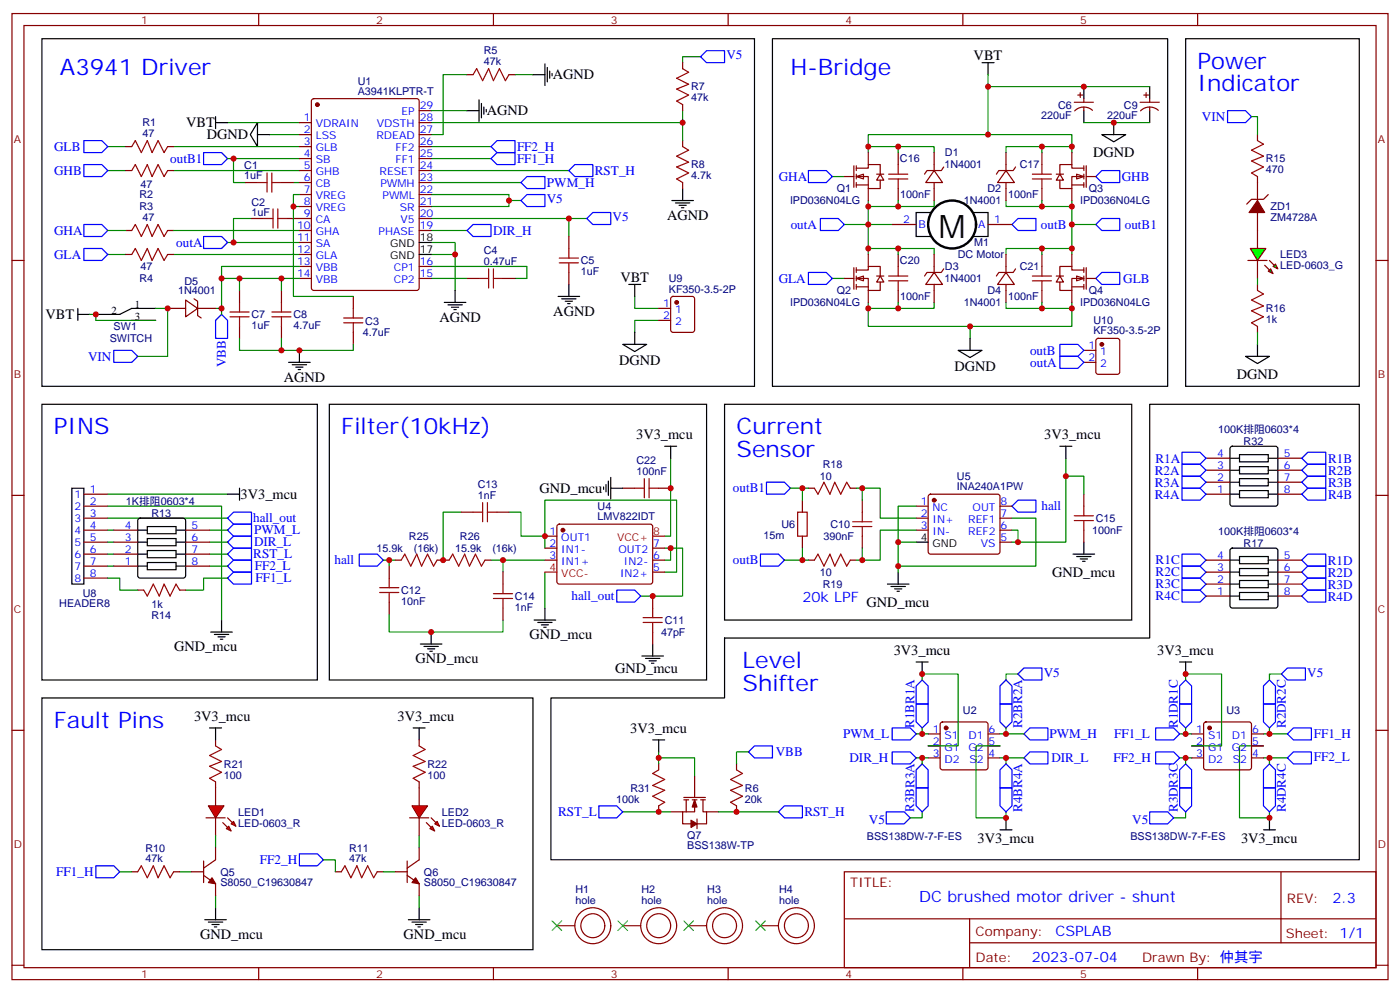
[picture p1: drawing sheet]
<svg xmlns="http://www.w3.org/2000/svg" width="412mm" height="292mm" viewBox="0 0 412 292" stroke-linecap="round" stroke-linejoin="round" font-family="sans-serif">
<g fill="none" stroke="#870000" stroke-width=".35">
<path d="M3.5 4h405.4v284.3h-405.4zM7.1 7.5h398.2v277.3h-398.2zM76.2 4v3.5M145.3 4v3.5M214.5 4v3.5M283.6 4v3.5M352.8 4v3.5M316.4 30.1h5.7M317.5 28h1.4M318.2 27.3v1.4M319.3 29v1.1M319.3 31.5v1.1"/>
<path d="M321.8 32.5a3.8 3.8 0 0 0-5.2 .1M3.5 76.7h3.6M405.3 76.7h3.6M3.5 145.8h3.6M24.7 159.6h7M24.7 156h7M24.7 152.5h7M24.7 149h7M24.7 145.5h7M135.8 150.7h3.5M146.4 150.7h3.5M405.3 145.8h3.6"/>
<path d="M24.7 170.1h7M24.7 166.6h7M24.7 163.1h7M114.7 166.6v3.5M114.7 177.2v3.5M116.4 164.9h1.8M128.8 164.9h3.5M142.9 164.9h1.7M148.2 168.4v3.5M148.2 179v3.5M192.3 175.4v3.6M192.3 186v3.5"/>
<path d="M3.5 214.9h3.6M405.3 214.9h3.6M248.7 256.6h156.6v28.2h-156.6zM377.3 256.6v20.9M248.7 270.4h156.5M285.6 277.5h119.6M285.6 270.4v14.1M3.5 284.1h3.6M76.2 284.8v3.5M145.3 284.8v3.5M214.5 284.8v3.5M283.6 284.8v3.5"/>
<path d="M352.8 284.8v3.5M405.3 284.1h3.6"/>
</g>
<g fill="none" stroke="#000" stroke-width=".35">
<path d="M12.3 11.4h209.9v102.3h-209.9zM227.5 11.4h116.5v102.3h-116.5zM289.3 18.5h3.5M291 18.5v3.5M319.3 25.5v3.5M319.3 32.6v3.5M22.9 92.5h3.6M22.9 90.8v3.5M185.2 83.7h3.5M187 83.7v3.5M187 97.8v3.6M285.8 99.6v3.5"/>
<path d="M12.3 119h81.2v81.1h-81.2zM97 119h111.1v81.1h-111.1zM183.4 101.4h7.1l-3.5 2.1zM282.2 103.1h7.1l-3.5 2.1zM195.8 131.3h3.5M197.6 131.3v3.6M21.2 143.7h3.5v28.2h-3.5zM160.5 179v3.5M62.1 186h6.3M63.1 186.7h4.3M64.2 187.4h2.1M64.9 188.1h.7"/>
<path d="M65.3 182.5v3.5M123.8 189.5h6.4M124.9 190.3h4.2M125.9 191h2.2M126.6 191.7h.8M127 186v3.5M157.3 182.5h6.4M158.4 183.2h4.2M159.5 183.9h2.1M160.2 184.6h.7M189.1 193.1h6.3M190.1 193.8h4.3"/>
<path d="M191.2 194.5h2.1M191.9 195.2h.7M192.3 189.5v3.6"/>
</g>
<g fill="none" stroke="#a10000" stroke-width=".35">
<path d="M139.3 150.7h2.9M142.2 147.9v5.7M143.6 150.7h2.8M143.6 147.9v5.7M111.8 174.4h5.7M111.8 173h5.7M114.7 170.1v2.9M114.7 174.4v2.8M118.2 164.9l1-1.8 1.8 3.5 1.8-3.5 1.4 3.5 1.7-3.5 1.8 3.5 1.1-1.7M132.3 164.9l1-1.8 1.8 3.5 1.8-3.5 1.4 3.5 1.8-3.5 1.7 3.5 1.1-1.7M145.3 176.1h5.7M145.3 174.7h5.7"/>
<path d="M148.2 171.9v2.8M148.2 176.1v2.9M192.3 179v2.8M189.4 183.2h5.7M189.4 181.8h5.7M192.3 183.2v2.8"/>
</g>
<g fill="none" stroke="#008700" stroke-width=".35">
<path d="M79.4 39.6h8.8M151.7 22h5.3M86.4 53.7h1.8M245.2 52h3.5M248.7 66.1h14.1M315.7 66.1h7.1M187 87.2v3.6h7M194 94.3h-7v3.5M245.2 82h3.5M255.8 89v7.1h59.9v-7.1M285.8 96.1v3.5M197.6 134.9v22.9h-1.8"/>
<path d="M135.8 150.7h-5.3v14.2M149.9 150.7h3.6v7.1h7M116.4 164.9h-1.7v1.7M144.6 164.9h3.6M160.5 161.3v-14.1h38.8v21.2h-3.5M160.5 164.9h-12.3v3.5M160.5 168.4v10.6M195.8 161.3h1.8v3.6h-1.8M197.6 161.3h3.5v14.1h-12.4M114.7 180.7v5.3h33.5v-3.5"/>
</g>
<path d="M238.1 50.2h5.3l1.8 1.8-1.8 1.7h-5.3zM322.8 52l1.8-1.8h5.2v3.5h-5.2zM241.7 64.3h5.2l1.8 1.8-1.8 1.7h-5.2zM298.1 66.1l1.8-1.8h5.3v3.5h-5.3zM322.8 66.1l1.8-1.8h5.2v3.5h-5.2zM238.1 80.2h5.3l1.8 1.8-1.8 1.7h-5.3zM324.6 80.2h5.2v3.5h-5.2l-1.8-1.7zM105.8 163.1h5.3l1.8 1.8-1.8 1.7h-5.3zM181.7 173.7h5.3l1.7 1.7-1.7 1.8h-5.3z" fill="none" stroke="#00f" stroke-width=".35"/>
<path d="M269.9 62.5h21.1v7.1h-21.1z" fill="#fff" stroke="#000" stroke-width=".35"/>
<circle cx="280.5" cy="66.1" r="7.1" fill="#fff" stroke="#000" stroke-width=".71"/>
<path d="M262.8 66.1h7.1M291 66.1h7.1" fill="none" stroke="#870000" stroke-width=".35"/>
<path d="M291 22v17.6M255.8 44.9v-5.3h59.9v5.3M255.8 59v15.9M315.7 59v15.9" fill="none" stroke="#008700" stroke-width=".35"/>
<path d="M324.6 39.6h7l-3.5 2.1zM328.1 36.1v3.5" fill="none" stroke="#000" stroke-width=".35"/>
<path d="M317.1 81.2l2.2 .8-2.2 .7z" fill="#fff" stroke="#870000" stroke-width=".35"/>
<path d="M315.7 74.9v3.5M319.3 79.5h-3.6v-1.1h-3.5v2.8M319.3 78.8v1.4M320 78.8v6.3M311.1 81.2h2.2M312.2 81.2l1.1 1.8h-2.2zM315.7 84.4h3.6M315.7 85.5v3.5M319.3 82h-3.6v3.5h-3.5v-2.5M319.3 81.2v1.5M319.3 83.7v1.4M320 82h2.8" fill="none" stroke="#870000" stroke-width=".35"/>
<path d="M252.2 82l2.2-.8v1.5z" fill="#fff" stroke="#870000" stroke-width=".35"/>
<path d="M251.5 78.8v6.3M252.2 79.5h3.6v-1.1h3.5v2.8M252.2 78.8v1.4M255.8 74.9v3.5M248.7 82h2.8M252.2 82h3.6v3.5h3.5v-2.5M252.2 84.4h3.6M252.2 81.2v1.5M252.2 83.7v1.4M255.8 85.5v3.5M258.2 81.2h2.1M259.3 81.2l1 1.8h-2.1z" fill="none" stroke="#870000" stroke-width=".35"/>
<path d="M317.1 51.3l2.2 .7-2.2 .7z" fill="#fff" stroke="#870000" stroke-width=".35"/>
<path d="M311.1 51.3h2.2M312.2 51.3l1.1 1.7h-2.2zM315.7 54.4h3.6M315.7 44.9v3.5M315.7 55.5v3.5M319.3 49.5h-3.6v-1.1h-3.5v2.9M319.3 52h-3.6v3.5h-3.5v-2.5M319.3 48.8v1.4M319.3 51.3v1.4M319.3 53.7v1.4M320 48.8v6.3M320 52h2.8" fill="none" stroke="#870000" stroke-width=".35"/>
<path d="M252.2 52l2.2-.7v1.4z" fill="#fff" stroke="#870000" stroke-width=".35"/>
<g fill="none" stroke="#870000" stroke-width=".35">
<path d="M201.1 18.5v1.7M88.2 36.1h3.5M88.2 39.6h3.5M92 29.2l.4-.2h30.4l.6 .5 .1 55.3-.5 .6-30.6 .1-.6-.5-.1-55.3zM123.5 36.1h3.5M123.5 39.6h3.5M123.5 32.6h3.5M137.6 22h1.7M149.9 22h1.8M201.1 30.8v1.8M370.4 39.6v1.8M37 43.1h1.8"/>
<path d="M37 50.2h1.8M49.4 43.1h1.8M49.4 50.2h1.8M72.3 53.7h3.5M82.9 53.7h3.5M88.2 43.1h3.5M88.2 50.2h3.5M88.2 53.7h3.5M88.2 46.7h3.5M88.2 57.3h3.5M123.5 43.1h3.5M123.5 50.2h3.5"/>
<path d="M123.5 53.7h3.5M123.5 46.7h3.5M123.5 57.3h3.5M201.1 41.4v1.7M201.1 53.7v1.8M248.7 52h2.8M251.5 48.8v6.3M252.2 49.5h3.6v-1.1h3.5v2.9M252.2 52h3.6v3.5h3.5v-2.5M252.2 54.4h3.6M252.2 48.8v1.4M252.2 51.3v1.4"/>
<path d="M252.2 53.7v1.4M255.8 44.9v3.5M255.8 55.5v3.5M258.2 51.3h2.1M259.3 51.3l1 1.7h-2.1zM275.2 50.2l2.4 3.5h-4.9zM275.2 44.9v5.3M275.2 53.7v5.3M278 49.1l-.7 1.1h-4.3l-.7 1.1M296.3 50.2l2.5 3.5h-4.9zM296.3 44.9v5.3M296.3 53.7v5.3"/>
<path d="M299.2 49.1l-.8 1.1h-4.2l-.7 1.1M370.4 52v7M373.6 57.3l-1.4 1.4h-3.5l-1.5 1.4M37 67.8h1.8M37 74.9h1.8M49.4 67.8h1.8M49.4 74.9h1.8M74.1 64.3h3.5M84.7 64.3h7M88.2 67.8h3.5M88.2 74.9h3.5M88.2 60.8h3.5"/>
<path d="M88.2 71.4h3.5M88.2 78.4h3.5M123.5 64.3h3.5M123.5 67.8h3.5M123.5 60.8h3.5M123.5 78.4h3.5M167.6 69.6v3.5M275.2 74.9v5.3M278 79.1l-.7 1.1h-4.3l-.7 1M296.3 74.9v5.3M299.2 79.1l-.8 1.1h-4.2l-.7 1M370.4 62.5v10.6"/>
<path d="M370.4 76.7v5.3M88.2 82h3.5M104.1 87.2v3.6M104.1 97.8v3.6M123.5 82h3.5M137.6 82h3.5M148.2 82h3.5M167.6 80.2v3.5M194 90.8h3.6M194 94.3h3.6M197.8 87.4l.5-.2h5.6l.7 .5v9.4l-.5 .7h-5.8l-.7-.4v-9.5zM275.2 80.2l2.4 3.5h-4.9z"/>
<path d="M275.2 83.7v5.3M296.3 80.2l2.5 3.5h-4.9zM296.3 83.7v5.3M323 99.8l.5-.2h5.6l.7 .4v9.5l-.4 .6-5.9 .1-.7-.5v-9.4zM319.3 103.1h3.5M319.3 106.6h3.5M160.5 157.8h3.5M164.3 154.5l.4-.2h27.1l.5 .7-.1 16.5-.6 .4-27.1-.1-.5-.6v-16.2zM236.4 147.2v3.5M236.4 157.8v3.5M269.9 149h3.5M269.9 152.5h3.5"/>
<path d="M269.9 156h3.5M273.6 145.7l.5-.2h19.8l.5 .2 .2 .5v16.2l-.3 .5-.4 .2h-19.8l-.5-.2-.2-.5v-16.2zM294.6 149h3.5M294.6 152.5h3.5M294.6 156h3.5M294.6 159.6h3.5M319.3 145.5v3.5M319.3 156v3.6M160.5 161.3h3.5M160.5 164.9h3.5M192.3 161.3h3.5M192.3 164.9h3.5"/>
<path d="M192.3 168.4h3.5M164 272.5h5.3M183.4 272.5h5.3M202.8 272.5h5.3M224 272.5h5.3"/>
<circle cx="174.6" cy="272.4" r="3.5"/>
<circle cx="174.6" cy="272.4" r="5.3"/>
<circle cx="194" cy="272.4" r="3.5"/>
<circle cx="194" cy="272.4" r="5.3"/>
<circle cx="213.4" cy="272.4" r="3.5"/>
<circle cx="213.4" cy="272.4" r="5.3"/>
<circle cx="234.6" cy="272.4" r="3.5"/>
<circle cx="234.6" cy="272.4" r="5.3"/>
</g>
<g fill="none" stroke="#008700" stroke-width=".35">
<path d="M206.4 16.7h-5.3v1.8M67 36.1h21.2M127 36.1h74.1v5.3M137.6 22h-7.1v17.6h-3.5M201.1 32.6v3.5M31.7 43.1h5.3M31.7 50.2h5.3M51.2 43.1h37M51.2 50.2h37M67 46.7h21.2M68.8 46.7v7h3.5M127 57.3h22.9v3.5h-22.9"/>
<path d="M127 43.1h17.6M127 50.2h40.6M127 46.7h17.6M127 53.7h26.5M149.9 59h3.6M255.8 43.1h19.4v1.8M275.2 59v1.8h-19.4M296.3 59v1.8h19.4M315.7 43.1h-19.4v1.8M31.7 67.8h5.3M31.7 74.9h5.3M51.2 67.8h37"/>
<path d="M51.2 74.9h37M67 71.4h21.2M74.1 64.3h-5.3v7.1M86.4 60.8h1.8M127 71.4h7.1v14.1M127 64.3h40.6v5.3M127 78.4h28.2v3.6h-3.5M127 67.8h10.6M127 74.9h7.1M167.6 64.3h5.3M255.8 73.1h19.4v1.8M315.7 73.1h-19.4v1.8"/>
<path d="M127 82h10.6M275.2 89v1.8h-19.4M296.3 89v1.8h19.4M314 134.9v24.7h-15.9M31.7 145.5h35.3M31.7 152.5h35.3M232.8 143.7h3.6M269.9 159.6h-5.3v8.8M269.9 149h-5.3v10.6M298.1 156h1.8v3.6M298.1 152.5h7.1v14.1h-40.6M314 140.2h5.3v5.3"/>
<path d="M231.1 164.9h5.3"/>
</g>
<g fill="none" stroke="#a10000" stroke-width=".35">
<path d="M139.3 22l1.1-1.8 1.8 3.5 1.7-3.5 1.4 3.5 1.8-3.5 1.8 3.5 1-1.7M201.1 20.2l1.7 1.1-3.5 1.7 3.5 1.8-3.5 1.4 3.5 1.8-3.5 1.7 1.8 1.1M38.8 43.1l1.1-1.7 1.7 3.5 1.8-3.5 1.4 3.5 1.8-3.5 1.7 3.5 1.1-1.8M38.8 50.2l1.1-1.8 1.7 3.6 1.8-3.6 1.4 3.6 1.8-3.6 1.7 3.6 1.1-1.8M75.8 53.7h2.9M78.7 50.9v5.7M80.1 53.7h2.8M80.1 50.9v5.7M201.1 43.1l1.7 1.1-3.5 1.8 3.5 1.7-3.5 1.4 3.5 1.8-3.5 1.8 1.8 1M370.4 41.4l1.8 1-3.5 1.8 3.5 1.8-3.5 1.4 3.5 1.7-3.5 1.8 1.7 1.1M38.8 67.8l1.1-1.7 1.7 3.5 1.8-3.5 1.4 3.5 1.8-3.5 1.7 3.5 1.1-1.8M38.8 74.9l1.1-1.8 1.7 3.6 1.8-3.6 1.4 3.6 1.8-3.6 1.7 3.6 1.1-1.8"/>
<path d="M77.6 64.3h2.8M80.4 61.5v5.6M81.8 64.3h2.9M81.8 61.5v5.6M143.9 79.1v5.7M145.3 79.1v5.7M164.7 77.4h5.7M164.7 76h5.7M167.6 73.1v2.9M167.6 77.4v2.8M101.2 93.6h5.7M101.2 95h5.7"/>
<path d="M104.1 90.8v2.8M104.1 95v2.8M141.1 82h2.8M145.3 82h2.9M234.9 150.7h2.9v7.1h-2.9zM316.4 153.2h5.7M316.4 151.8h5.7M319.3 149v2.8M319.3 153.2v2.8"/>
</g>
<g fill="none" stroke="#000" stroke-width=".35">
<path d="M160.5 18.8v6.4M161.2 19.9v4.2M349.2 11.4h51.2v102.3h-51.2zM75.8 36.1v7l-2.1-3.5zM75.8 39.6h3.6M157 22h3.5M161.9 20.9v2.1M162.6 21.6v.7M197.9 59h6.4M199 59.7h4.2M201.1 55.5v3.5M123.5 74.9h3.5"/>
<path d="M123.5 71.4h3.5M200 60.4h2.1M200.7 61.1h.7M130.9 89h6.3M131.9 89.7h4.3M133 90.4h2.1M133.7 91.1h.7M134.1 85.5v3.5M164.4 87.2h6.3M165.5 87.9h4.2M166.5 88.7h2.1M167.2 89.4h.7"/>
<path d="M167.6 83.7v3.5M85 106.6h6.4M86.1 107.4h4.2M87.1 108.1h2.2M87.8 108.8h.7M88.2 103.1v3.5M366.9 104.9h7l-3.5 2.1zM370.4 101.4v3.5M312.2 131.3h3.5M314 131.3v3.6M269.9 159.6h3.5M319.3 159.6v3.5"/>
<path d="M261.4 171.9h6.4M262.5 172.6h4.2M263.5 173.3h2.1M264.2 174h.7M264.6 168.4v3.5M316.1 163.1h6.3M317.1 163.8h4.3M318.2 164.5h2.1M318.9 165.2h.7"/>
</g>
<g fill="none" stroke="#00f" stroke-width=".35">
<path d="M208.1 14.9h5.3v3.6h-5.3l-1.7-1.8zM24.7 41.4h5.3l1.7 1.7-1.7 1.8h-5.3zM24.7 48.4h5.3l1.7 1.8-1.7 1.8h-5.3zM60 44.9h5.3l1.7 1.8-1.7 1.7h-5.3zM144.6 46.7l1.8-1.8h5.3v3.5h-5.3zM146.4 41.4h5.3v3.5h-5.3l-1.8-1.8zM153.5 53.7l1.7-1.7h5.3v3.5h-5.3zM155.2 57.3h5.3v3.5h-5.3l-1.7-1.8zM24.7 66.1h5.3l1.7 1.7-1.7 1.8h-5.3zM24.7 73.1h5.3l1.7 1.8-1.7 1.8h-5.3zM60 69.6h5.3l1.7 1.8-1.7 1.7h-5.3zM137.6 67.8l1.7-1.7h5.3v3.5h-5.3z"/>
<path d="M172.9 64.3l1.7-1.8h5.3v3.6h-5.3zM225.8 141.9h5.3l1.7 1.8-1.7 1.8h-5.3zM298.1 149l1.8-1.8h5.3v3.5h-5.3zM224 163.1h5.3l1.8 1.8-1.8 1.7h-5.3z"/>
</g>
<g fill="#870000" stroke="#870000" stroke-width=".35">
<path d="M370.4 59l2.1 3.5h-4.6z"/>
<circle cx="93.5" cy="30.8" r=".53"/>
<circle cx="275.2" cy="147.2" r=".53"/>
<circle cx="199.3" cy="89" r=".53"/>
<circle cx="324.6" cy="101.4" r=".53"/>
<circle cx="165.8" cy="156" r=".53"/>
</g>
<path d="M192.3 157.8h3.5M160.5 168.4h3.5" fill="none" stroke="#f00" stroke-width=".35"/>
<g fill="#0f0" stroke="#870000" stroke-width=".35">
<path d="M373.6 79.8l.7-.7 .7 1.4z"/>
<path d="M375 78.4l.7-.7 .7 1.4z"/>
</g>
<g fill="#870000" stroke="#870000" stroke-width=".35">
<path d="M372.5 78.1l1.4 1.4z"/>
<path d="M373.9 76.7l1.5 1.4z"/>
</g>
<path d="M367.6 76.7h5.6z" fill="#f00" stroke="#870000" stroke-width=".35"/>
<path d="M368.3 73.1h4.6l-2.5 3.6z" fill="#0f0" stroke="#870000" stroke-width=".35"/>
<g fill="none" stroke="#a10000" stroke-width=".35">
<path d="M261.8 52.7h5.6M261.8 51.3h5.6M264.6 48.4v2.9M264.6 52.7v2.8M304.1 52.7h5.6M304.1 51.3h5.6M306.9 48.4v2.9M306.9 52.7v2.8M264.6 78.4v2.8M306.9 78.4v2.8M261.8 82.7h5.6M261.8 81.2h5.6"/>
<path d="M264.6 82.7v2.8M304.1 82.7h5.6M304.1 81.2h5.6M306.9 82.7v2.8M187 143.7h2.8M189.8 140.9v5.6M191.2 140.9v5.6M191.2 143.7h2.8"/>
</g>
<path d="M264.6 44.9v3.5M264.6 55.5v3.5M306.9 44.9v3.5M306.9 55.5v3.5M264.6 74.9v3.5M306.9 74.9v3.5M264.6 85.5v3.5M306.9 85.5v3.5M183.4 143.7h3.6M194 143.7h3.6" fill="none" stroke="#870000" stroke-width=".35"/>
<path d="M264.6 43.1v1.8M264.6 59v1.8M306.9 43.1v1.8M306.9 59v1.8M264.6 73.1v1.8M306.9 73.1v1.8M264.6 89v1.8M306.9 89v1.8" fill="none" stroke="#008700" stroke-width=".35"/>
<g fill="none" stroke="#000" stroke-width=".35">
<path d="M177.8 143.3v.7M178.5 142.6v2.1M179.2 141.6v4.2M179.9 143.7h3.5M179.9 140.5v6.4M60.3 270.7h6.4M61.4 271.4h4.2M62.4 272.1h2.2M63.1 272.8h.8M63.5 267.2v3.5M120.3 270.7h6.3M121.4 271.4h4.2"/>
<path d="M122.4 272.1h2.1M123.1 272.8h.7M123.5 267.2v3.5"/>
</g>
<path d="M88.2 251.3h5.3l1.7 1.7-1.7 1.8h-5.3z" fill="none" stroke="#00f" stroke-width=".35"/>
<g fill="#f00" stroke="#870000" stroke-width=".35">
<path d="M121.4 237.2h4.5l-2.4 3.5z"/>
<path d="M120.6 240.7h5.7z"/>
</g>
<g fill="#870000" stroke="#870000" stroke-width=".35">
<path d="M127 240.7l1.4 1.4z"/>
<path d="M125.6 242.1l1.4 1.4z"/>
</g>
<g fill="#f00" stroke="#870000" stroke-width=".35">
<path d="M128.1 242.5l.7-.7 .7 1.4z"/>
<path d="M126.6 243.9l.8-.7 .7 1.4z"/>
</g>
<path d="M63.5 217.8v1.7M123.5 217.8v1.7M63.5 230.1v1.8M123.5 230.1v7.1M123.5 240.7v5.3" fill="none" stroke="#870000" stroke-width=".35"/>
<path d="M61.7 214.2h3.6M63.5 214.2v3.6M121.7 214.2h3.5M123.5 214.2v3.6" fill="none" stroke="#000" stroke-width=".35"/>
<path d="M63.5 219.5l1.8 1.1-3.6 1.8 3.6 1.7-3.6 1.4 3.6 1.8-3.6 1.8 1.8 1M123.5 219.5l1.7 1.1-3.5 1.8 3.5 1.7-3.5 1.4 3.5 1.8-3.5 1.8 1.8 1" fill="none" stroke="#a10000" stroke-width=".35"/>
<g fill="#f00" stroke="#870000" stroke-width=".35">
<path d="M61.4 237.2h4.6l-2.5 3.5z"/>
<path d="M60.7 240.7h5.6z"/>
</g>
<g fill="#870000" stroke="#870000" stroke-width=".35">
<path d="M67 240.7l1.4 1.4z"/>
<path d="M65.6 242.1l1.4 1.4z"/>
</g>
<g fill="#f00" stroke="#870000" stroke-width=".35">
<path d="M68.1 242.5l.7-.7 .7 1.4z"/>
<path d="M66.7 243.9l.7-.7 .7 1.4z"/>
</g>
<g fill="none" stroke="#870000" stroke-width=".35">
<path d="M335.8 30.1h5.7M336.9 28h1.4M337.6 27.3v1.4M338.7 29v1.1M338.7 31.5v1.1M341.2 32.5a3.8 3.8 0 0 0-5.2 .1M49.4 90.8h5.3M54.7 88.3l3.5 2.5-3.5 2.4zM57.1 87.9l1.1 .8v4.2l1.1 .7M58.2 90.8h5.3M70.6 85.5v3.5M70.6 96.1v3.5"/>
<path d="M82.9 85.5v3.5M82.9 96.1v3.5M370.4 83.7v1.8M370.4 96.1v1.7M355.2 138.4h7.1M355.2 134.9h7.1M376.4 138.4h7.1M376.4 134.9h7.1M33.5 159.6h7.1M33.5 156h7.1M54.7 159.6h7M54.7 156h7"/>
<path d="M238.1 143.7h1.8M250.5 143.7h1.7M254 147.2v3.5M254 157.8v3.5M355.2 145.5h7.1M355.2 141.9h7.1M376.4 145.5h7.1M376.4 141.9h7.1M33.5 166.6h7.1M33.5 163.1h7.1M40.6 173.7h1.7M52.9 173.7h1.8"/>
<path d="M54.7 166.6h7M54.7 163.1h7M238.1 164.9h1.8M250.5 164.9h1.7M355.2 175.4h7.1M355.2 171.9h7.1M355.2 168.4h7.1M355.2 164.9h7.1M376.4 175.4h7.1M376.4 171.9h7.1M376.4 168.4h7.1M376.4 164.9h7.1"/>
<path d="M273.4 216h3.5M273.4 219.5h3.5M277.2 212.7l.4-.2h12.7l.5 .2 .2 .5v12.7l-.2 .5-.5 .2h-12.7l-.5-.2-.2-.5v-12.7zM291 216h3.6M291 219.5h3.6M351 216h3.5M351 219.5h3.5M354.8 212.7l.4-.2h12.7l.5 .2 .3 .5v12.7l-.3 .5-.5 .2h-12.7l-.5-.2-.2-.5v-12.7zM368.7 216h3.5M368.7 219.5h3.5M63.5 231.9v5.3M194 224.8v1.8"/>
<path d="M194 237.2v1.7M197.6 238.9h3.5M201.4 234.7h6.4M201.4 235.4h1.4M202.1 235.4v3.5M203.9 235.4h1.4M204.6 235.4v3.5h-3.5v3.6h2.5M204.6 228.4v6.3M206.4 235.4h1.4M207.1 235.4v3.5h1v3.6h-2.8M208.1 238.9h3.6M217 224.8v1.8"/>
<path d="M217 237.2v1.7M273.4 223.1h3.5M291 223.1h3.6M351 223.1h3.5M368.7 223.1h3.5M38.8 256.6h1.8M51.2 256.6h1.7M56.4 256.6h3.6M60 257.6l3.5 2.5v3.5M60 253.4v6.4M63.5 240.7v5.3M63.5 249.5v3.5l-3.5 2.5"/>
<path d="M98.8 256.6h1.7M111.1 256.6h1.8M116.4 256.6h3.5M119.9 253.4v6.4M119.9 257.6l3.6 2.5v3.5M123.5 249.5v3.5l-3.6 2.5M205.3 241.1v2.8"/>
</g>
<g fill="none" stroke="#000" stroke-width=".35">
<path d="M63.5 36.1h3.5M63.5 34.3v3.6M137.6 32.6h3.5M141.1 29.4v6.3M141.8 30.4v4.3M142.5 31.5v2.1M143.2 32.2v.7M338.7 25.5v3.5M338.7 32.6v3.5M38.8 94.3h7.1M45.9 90.8h-7.1l-3.5 1.7h-7.1M213.4 119h120v63.5h-120z"/>
<path d="M362.3 138.4h2.8M362.3 134.9h2.8M362.5 131.5l.5-.2h12.7l.5 .2 .2 .5v16.3l-.2 .5-.5 .2h-12.7l-.5-.3-.2-.4v-16.3zM365.1 137.3h8.5v2.2h-8.5zM365.1 133.8h8.5v2.1h-8.5zM373.6 138.4h2.8M373.6 134.9h2.8M40.6 159.6h2.8M40.6 156h2.8M40.8 152.7l.5-.2h12.7l.5 .2 .2 .5v16.2l-.3 .5-.4 .2h-12.7l-.5-.2-.2-.5v-16.2zM43.4 158.5h8.5v2.1h-8.5zM43.4 155h8.5v2.1h-8.5z"/>
<path d="M51.9 159.6h2.8M51.9 156h2.8M67 145.5h3.6M70.6 143.7v3.5M362.3 145.5h2.8M362.3 141.9h2.8M365.1 144.4h8.5v2.1h-8.5zM365.1 140.9h8.5v2.1h-8.5zM373.6 145.5h2.8M373.6 141.9h2.8M40.6 166.6h2.8M40.6 163.1h2.8"/>
<path d="M43.4 165.6h8.5v2.1h-8.5zM43.4 162h8.5v2.1h-8.5zM51.9 166.6h2.8M51.9 163.1h2.8M362.3 175.4h2.8M362.3 171.9h2.8M362.3 168.4h2.8M362.3 164.9h2.8M362.5 161.5l.5-.2h12.7l.5 .2 .2 .5v16.3l-.2 .5-.5 .2h-12.7l-.5-.3-.2-.4v-16.3zM365.1 174.4h8.5v2.1h-8.5zM365.1 170.9h8.5v2.1h-8.5zM365.1 167.3h8.5v2.1h-8.5z"/>
<path d="M365.1 163.8h8.5v2.1h-8.5zM373.6 175.4h2.8M373.6 171.9h2.8M373.6 168.4h2.8M373.6 164.9h2.8M269.9 194.8h3.5M271.6 194.8v3.6M347.5 194.8h3.5M349.2 194.8v3.6M12.3 205.4h144.7v74.1h-144.7zM162.3 205.4h51.1v-17.6h125.3v-68.8h61.7v134h-238.1zM192.3 217.8h3.5"/>
<path d="M194 217.8v3.5M294.6 244.2h3.5M296.3 240.7v3.5M372.2 244.2h3.5M373.9 240.7v3.5"/>
</g>
<g fill="none" stroke="#008700" stroke-width=".35">
<path d="M127 32.6h10.6M291 25.5h47.7M319.3 36.1h19.4M368.7 34.3h1.7v5.3M88.2 57.3h-1.8v29.9h17.7M88.2 78.4h-22.9v12.4h-1.8M26.5 92.5h1.7v1.8h17.7M45.9 90.8h3.5v14.1h-8.8M65.3 82h22.9M65.3 90.8v1.7M70.6 99.6v3.5h33.5v-1.7M70.6 82v3.5"/>
<path d="M82.9 82v3.5M82.9 99.6v3.5M370.4 82v1.7M370.4 97.8v3.6M31.7 149h33.6v33.5M31.7 156h1.8M31.7 159.6h1.8M61.7 156h5.3M61.7 159.6h5.3M238.1 143.7h-1.7v3.5M252.2 143.7h7.1v8.8h10.6M254 143.7v3.5"/>
<path d="M269.9 156h-10.6v8.9h-5.3M31.7 170.1h3.6v3.6h5.3M31.7 163.1h1.8M31.7 166.6h1.8M61.7 163.1h5.3M61.7 166.6h5.3M67 170.1h-7v3.6h-5.3M112.9 164.9h1.8M236.4 161.3v3.6h1.7M254 161.3v3.6h-1.8M299.9 198.4h-3.6v1.7M377.5 198.4h-3.6v1.7"/>
<path d="M269.9 216h3.5M271.6 200.1v-1.7h10.6v21.1h-8.8M271.6 214.2v1.8M294.6 219.5h-7.1v21.2h8.8v-1.8M294.6 216h7M296.3 214.2v1.8M347.5 216h3.5M349.2 200.1v-1.7h10.6v21.1h-8.8M349.2 214.2v1.8M372.2 219.5h-7.1v21.2h8.8v-1.8M372.2 216h7M373.9 214.2v1.8"/>
<path d="M183.4 238.9h14.2M194 224.8v-1.7h10.6v5.3M194 221.3v1.8M211.7 238.9h17.6M220.5 221.3h-3.5v3.5M269.9 223.1h3.5M271.6 238.9v1.8h-3.5M271.6 223.1v1.7M294.6 223.1h7M296.3 223.1v1.7M347.5 223.1h3.5M349.2 238.9v1.8h-3.5"/>
<path d="M349.2 223.1v1.7M372.2 223.1h7M373.9 223.1v1.7M35.3 256.6h3.5M52.9 256.6h3.5M63.5 246v3.5M95.2 253h3.6v3.6M112.9 256.6h3.5M123.5 246v3.5M63.5 263.6v3.6M123.5 263.6v3.6"/>
</g>
<g fill="none" stroke="#00f" stroke-width=".35">
<path d="M361.6 32.6h5.3l1.8 1.7-1.8 1.8h-5.3zM167.6 50.2l1.7-1.8h5.3v3.6h-5.3zM65.3 92.5l1.7 1.8v5.3h-3.5v-5.3zM33.5 103.1h5.3l1.8 1.8-1.8 1.7h-5.3zM312.2 104.9h5.3l1.8 1.7-1.8 1.8h-5.3zM312.2 101.4h5.3l1.8 1.7-1.8 1.8h-5.3zM348.2 133.1h5.3l1.7 1.8-1.7 1.7h-5.3zM348.2 136.6h5.3l1.7 1.8-1.7 1.8h-5.3zM383.5 134.9l1.7-1.8h5.3v3.5h-5.3zM385.2 136.6h5.3v3.6h-5.3l-1.7-1.8zM68.8 150.7h5.3v3.6h-5.3l-1.8-1.8zM68.8 157.8h5.3v3.5h-5.3l-1.8-1.7z"/>
<path d="M68.8 154.3h5.3v3.5h-5.3l-1.8-1.8zM348.2 140.2h5.3l1.7 1.7-1.7 1.8h-5.3zM348.2 143.7h5.3l1.7 1.8-1.7 1.7h-5.3zM383.5 141.9l1.7-1.7h5.3v3.5h-5.3zM385.2 143.7h5.3v3.5h-5.3l-1.7-1.7zM68.8 164.9h5.3v3.5h-5.3l-1.8-1.8zM68.8 168.4h5.3v3.5h-5.3l-1.8-1.8zM68.8 161.3h5.3v3.6h-5.3l-1.8-1.8zM348.2 173.7h5.3l1.7 1.7-1.7 1.8h-5.3zM348.2 170.1h5.3l1.7 1.8-1.7 1.8h-5.3zM348.2 166.6h5.3l1.7 1.8-1.7 1.7h-5.3zM348.2 163.1h5.3l1.7 1.8-1.7 1.7h-5.3z"/>
<path d="M383.5 168.4l1.7-1.8h5.3v3.5h-5.3zM383.5 164.9l1.7-1.8h5.3v3.5h-5.3zM385.2 173.7h5.3v3.5h-5.3l-1.7-1.8zM385.2 170.1h5.3v3.6h-5.3l-1.7-1.8zM299.9 198.4l1.7-1.8h5.3v3.5h-5.3zM377.5 198.4l1.7-1.8h5.3v3.5h-5.3zM262.8 214.2h5.3l1.8 1.8-1.8 1.8h-5.3zM269.9 201.9l1.7-1.8 1.8 1.8v5.3h-3.5zM269.9 207.2h3.5v5.3l-1.8 1.7-1.7-1.7zM294.6 201.9l1.7-1.8 1.8 1.8v5.3h-3.5zM294.6 207.2h3.5v5.3l-1.8 1.7-1.7-1.7zM303.4 214.2h5.3v3.6h-5.3l-1.8-1.8z"/>
<path d="M340.4 214.2h5.3l1.8 1.8-1.8 1.8h-5.3zM347.5 201.9l1.7-1.8 1.8 1.8v5.3h-3.5zM347.5 207.2h3.5v5.3l-1.8 1.7-1.7-1.7zM372.2 201.9l1.7-1.8 1.8 1.8v5.3h-3.5zM372.2 207.2h3.5v5.3l-1.8 1.7-1.7-1.7zM381 214.2h5.3v3.6h-5.3l-1.8-1.8zM176.4 237.2h5.3l1.7 1.7-1.7 1.8h-5.3zM220.5 221.3l1.7-1.8h5.3v3.6h-5.3zM229.3 238.9l1.8-1.7h5.3v3.5h-5.3zM261.1 238.9h5.2l1.8 1.8-1.8 1.8h-5.2zM262.8 221.3h5.3l1.8 1.8-1.8 1.7h-5.3zM269.9 231.9h3.5v5.3l-1.8 1.7-1.7-1.7z"/>
<path d="M271.6 224.8l1.8 1.8v5.3h-3.5v-5.3zM294.6 226.6l1.7-1.8 1.8 1.8v5.3h-3.5zM294.6 231.9h3.5v5.3l-1.8 1.7-1.7-1.7zM303.4 221.3h5.3v3.5h-5.3l-1.8-1.7zM338.7 238.9h5.3l1.7 1.8-1.7 1.8h-5.3zM340.4 221.3h5.3l1.8 1.8-1.8 1.7h-5.3zM347.5 231.9h3.5v5.3l-1.8 1.7-1.7-1.7zM349.2 224.8l1.8 1.8v5.3h-3.5v-5.3zM372.2 231.9h3.5v5.3l-1.8 1.7-1.7-1.7zM373.9 224.8l1.8 1.8v5.3h-3.5v-5.3zM381 221.3h5.3v3.5h-5.3l-1.8-1.7zM28.2 254.8h5.3l1.8 1.8-1.8 1.7h-5.3z"/>
</g>
<path d="M162.6 271l2.9 2.9M165.5 271l-2.9 2.9M182 271l2.9 2.9M184.9 271l-2.9 2.9M201.4 271l2.9 2.9M204.3 271l-2.9 2.9M222.6 271l2.8 2.9M225.4 271l-2.8 2.9" fill="none" stroke="#3c3" stroke-width=".35"/>
<g fill="none" stroke="#a10000" stroke-width=".35">
<path d="M67.7 93.2h5.7M67.7 91.8h5.7M70.6 89v2.8M70.6 93.2v2.9M80.1 93.2h5.6M80.1 91.8h5.6M82.9 89v2.8M82.9 93.2v2.9M370.4 85.5l1.8 1-3.5 1.8 3.5 1.8-3.5 1.4 3.5 1.7-3.5 1.8 1.7 1.1M239.9 143.7l1 1.8 1.8-3.6 1.8 3.6 1.4-3.6 1.7 3.6 1.8-3.6 1.1 1.8M251.2 155h5.6M251.2 153.6h5.6"/>
<path d="M254 150.7v2.9M254 155v2.8M42.3 173.7l1.1 1.7 1.8-3.5 1.7 3.5 1.4-3.5 1.8 3.5 1.8-3.5 1 1.8M239.9 164.9l1-1.8 1.8 3.5 1.8-3.5 1.4 3.5 1.7-3.5 1.8 3.5 1.1-1.7M194 226.6l-1.7 1 3.5 1.8-3.5 1.8 3.5 1.4-3.5 1.8 3.5 1.7-1.8 1.1M217 226.6l1.7 1-3.5 1.8 3.5 1.8-3.5 1.4 3.5 1.8-3.5 1.7 1.8 1.1M40.6 256.6l1-1.8 1.8 3.5 1.8-3.5 1.4 3.5 1.7-3.5 1.8 3.5 1.1-1.7M100.5 256.6l1.1-1.8 1.8 3.5 1.7-3.5 1.4 3.5 1.8-3.5 1.8 3.5 1-1.7"/>
</g>
<g fill="#870000" stroke="#870000" stroke-width=".35">
<path d="M204.6 235.4l.7 2.1h-1.4z"/>
<path d="M203.6 241.4l1.7 1.1-1.7 1z"/>
<path d="M62.4 258.3l1.1 1.8-2.1-.3z"/>
<path d="M122.4 258.3l1.1 1.8-2.1-.3z"/>
<circle cx="278.7" cy="214.2" r=".53"/>
<circle cx="356.3" cy="214.2" r=".53"/>
</g>
<g fill="#c00">
<circle cx="192.3" cy="175.4" r=".88"/>
<circle cx="134.1" cy="74.9" r=".88"/>
<circle cx="149.9" cy="59" r=".88"/>
<circle cx="197.6" cy="161.3" r=".88"/>
<circle cx="160.5" cy="157.8" r=".88"/>
<circle cx="315.7" cy="66.1" r=".88"/>
<circle cx="255.8" cy="66.1" r=".88"/>
<circle cx="130.5" cy="164.9" r=".88"/>
<circle cx="148.2" cy="164.9" r=".88"/>
<circle cx="291" cy="39.6" r=".88"/>
<circle cx="285.8" cy="96.1" r=".88"/>
<circle cx="68.8" cy="71.4" r=".88"/>
<circle cx="68.8" cy="46.7" r=".88"/>
<circle cx="201.1" cy="36.1" r=".88"/>
<circle cx="167.6" cy="64.3" r=".88"/>
<circle cx="236.4" cy="164.9" r=".88"/>
<circle cx="236.4" cy="143.7" r=".88"/>
<circle cx="264.6" cy="159.6" r=".88"/>
<circle cx="299.9" cy="159.6" r=".88"/>
<circle cx="264.6" cy="166.6" r=".88"/>
<circle cx="314" cy="140.2" r=".88"/>
<circle cx="255.8" cy="43.1" r=".88"/>
<circle cx="255.8" cy="60.8" r=".88"/>
<circle cx="315.7" cy="43.1" r=".88"/>
<circle cx="315.7" cy="60.8" r=".88"/>
<circle cx="255.8" cy="73.1" r=".88"/>
<circle cx="255.8" cy="90.8" r=".88"/>
<circle cx="315.7" cy="73.1" r=".88"/>
<circle cx="315.7" cy="90.8" r=".88"/>
<circle cx="264.6" cy="60.8" r=".88"/>
<circle cx="264.6" cy="43.1" r=".88"/>
<circle cx="306.9" cy="43.1" r=".88"/>
<circle cx="306.9" cy="60.8" r=".88"/>
<circle cx="264.6" cy="73.1" r=".88"/>
<circle cx="264.6" cy="90.8" r=".88"/>
<circle cx="306.9" cy="73.1" r=".88"/>
<circle cx="306.9" cy="90.8" r=".88"/>
<circle cx="197.6" cy="143.7" r=".88"/>
<circle cx="28.2" cy="92.5" r=".88"/>
<circle cx="217" cy="238.9" r=".88"/>
<circle cx="194" cy="238.9" r=".88"/>
<circle cx="194" cy="223.1" r=".88"/>
<circle cx="271.6" cy="216" r=".88"/>
<circle cx="271.6" cy="198.4" r=".88"/>
<circle cx="296.3" cy="216" r=".88"/>
<circle cx="271.6" cy="223.1" r=".88"/>
<circle cx="296.3" cy="240.7" r=".88"/>
<circle cx="296.3" cy="223.1" r=".88"/>
<circle cx="373.9" cy="216" r=".88"/>
<circle cx="373.9" cy="223.1" r=".88"/>
<circle cx="373.9" cy="240.7" r=".88"/>
<circle cx="349.3" cy="223.1" r=".88"/>
<circle cx="349.3" cy="216" r=".88"/>
<circle cx="349.3" cy="198.4" r=".88"/>
<circle cx="65.3" cy="82" r=".88"/>
<circle cx="70.6" cy="82" r=".88"/>
<circle cx="86.4" cy="60.8" r=".88"/>
<circle cx="82.9" cy="82" r=".88"/>
<circle cx="291" cy="25.5" r=".88"/>
<circle cx="328.1" cy="36.1" r=".88"/>
<circle cx="319.3" cy="25.5" r=".88"/>
<circle cx="82.9" cy="103.1" r=".88"/>
<circle cx="88.2" cy="103.1" r=".88"/>
<circle cx="254" cy="164.9" r=".88"/>
<circle cx="254" cy="143.7" r=".88"/>
<circle cx="127" cy="186" r=".88"/>
<circle cx="114.7" cy="164.9" r=".88"/>
<circle cx="65.3" cy="90.8" r=".88"/>
<circle cx="49.4" cy="90.8" r=".88"/>
</g>
<text font-size="9.5" x="276.4" y="70">M</text>
<g font-size="6.7" fill="#00f">
<text x="17.6" y="22">A3941 Driver</text>
<text x="232.8" y="22">H-Bridge</text>
<text x="352.8" y="20.2">Power</text>
<text x="352.8" y="26.9">Indicator</text>
<text x="15.9" y="127.8">PINS</text>
<text x="100.5" y="127.8">Filter(10kHz)</text>
<text x="217" y="127.8">Current</text>
<text x="217" y="134.5">Sensor</text>
<text x="218.7" y="196.6">Level</text>
<text x="218.7" y="203.3">Shifter</text>
<text x="15.9" y="214.2">Fault Pins</text>
</g>
<text font-size="4.6" fill="#00f" x="270.8" y="265.6">DC brushed motor driver - shunt</text>
<g font-size="4.2">
<text x="286.8" y="17.7">VBT</text>
<text x="162.8" y="23.4">AGND</text>
<text x="143.4" y="34">AGND</text>
<text x="54.9" y="37.5">VBT</text>
<text x="60.9" y="41">DGND</text>
<text x="322" y="46.3">DGND</text>
<text x="196.5" y="64.7">AGND</text>
<text x="182.7" y="83">VBT</text>
<text x="13.4" y="94">VBT</text>
<text x="129.5" y="94.7">AGND</text>
<text x="163" y="92.9">AGND</text>
<text x="182.4" y="107.4">DGND</text>
<text x="83.6" y="112.3">AGND</text>
<text x="281.2" y="109.2">DGND</text>
<text x="364.3" y="111.6">DGND</text>
<text x="187.4" y="129.2">3V3_mcu</text>
<text x="307.6" y="129.3">3V3_mcu</text>
<text x="70.9" y="146.9">3V3_mcu</text>
<text x="158.9" y="145.2">GND_mcu</text>
<text x="309.9" y="169.8">GND_mcu</text>
<text x="255.2" y="178.7">GND_mcu</text>
<text x="51.3" y="191.7">GND_mcu</text>
<text x="155.9" y="188.1">GND_mcu</text>
<text x="122.4" y="195.2">GND_mcu</text>
<text x="263.3" y="192.7">3V3_mcu</text>
<text x="340.9" y="192.7">3V3_mcu</text>
<text x="181.2" y="198">GND_mcu</text>
<text x="57.1" y="212.2">3V3_mcu</text>
<text x="117.1" y="212.2">3V3_mcu</text>
<text x="185.7" y="215.7">3V3_mcu</text>
<text x="288" y="248.2">3V3_mcu</text>
<text x="365.6" y="248.2">3V3_mcu</text>
<text x="58.9" y="276.3">GND_mcu</text>
<text x="118.9" y="276.3">GND_mcu</text>
</g>
<g font-size="4.2" fill="#00f">
<text x="236.4" y="177.2">20k LPF</text>
<text x="392.5" y="265.8">2.3</text>
<text x="310.9" y="275.4">CSPLAB</text>
<text x="304" y="283.2">2023-07-04</text>
</g>
<g font-size="3.9" fill="#00f">
<text x="214" y="17.4">V5</text>
<text x="354" y="35.6">VIN</text>
<text x="15.9" y="44.4">GLB</text>
<text x="50.2" y="47.9">outB1</text>
<text x="152.3" y="44.4">FF2_H</text>
<text x="152.3" y="47.9">FF1_H</text>
<text x="15.9" y="51.5">GHB</text>
<text x="175.2" y="51.5">RST_H</text>
<text x="229.4" y="53.2">GHA</text>
<text x="330.4" y="53.2">GHB</text>
<text x="161" y="59.8">V5</text>
<text x="161.1" y="55">PWM_H</text>
<text x="180.4" y="65.1">V5</text>
<text x="15.9" y="69.1">GHA</text>
<text x="145.2" y="69.1">DIR_H</text>
<text x="232.9" y="67.3">outA</text>
<text x="306.6" y="67.3">outB</text>
<text x="331.3" y="67.3">outB1</text>
<text x="15.9" y="76.1">GLA</text>
<text x="51.9" y="72.6">outA</text>
<text x="229.4" y="83.2">GLA</text>
<text x="330.9" y="83.2">GLB</text>
<text x="25.9" y="106.1">VIN</text>
<text x="303.4" y="104.4">outB</text>
<text x="303.5" y="107.9">outA</text>
<text x="66.5" y="108" transform="rotate(-90 66.5 108)">VBB</text>
<text x="340.4" y="136.1">R1A</text>
<text x="391.2" y="136.1">R1B</text>
<text x="340.2" y="139.7">R2A</text>
<text x="340.2" y="143.2">R3A</text>
<text x="391.2" y="139.7">R2B</text>
<text x="391.2" y="143.2">R3B</text>
<text x="215.9" y="144.9">outB1</text>
<text x="340.2" y="146.7">R4A</text>
<text x="391.2" y="146.7">R4B</text>
<text x="74.6" y="153.8">hall_out</text>
<text x="306.8" y="150.2">hall</text>
<text x="74.8" y="160.8">DIR_L</text>
<text x="74.9" y="157.3">PWM_L</text>
<text x="74.6" y="164.3">RST_L</text>
<text x="75" y="167.9">FF2_L</text>
<text x="98.5" y="166.1">hall</text>
<text x="215.9" y="166.1">outB</text>
<text x="340.4" y="166.1">R1C</text>
<text x="391.1" y="166.2">R1D</text>
<text x="75.3" y="171.4">FF1_L</text>
<text x="340.4" y="173.2">R3C</text>
<text x="340.4" y="169.7">R2C</text>
<text x="391.1" y="173.3">R3D</text>
<text x="391.1" y="169.7">R2D</text>
<text x="168.3" y="176.7">hall_out</text>
<text x="340.4" y="176.7">R4C</text>
<text x="391.1" y="176.8">R4D</text>
<text x="307.4" y="199.1">V5</text>
<text x="385.1" y="199.1">V5</text>
<text x="269.3" y="214.3" transform="rotate(-90 269.3 214.3)">R1BR1A</text>
<text x="301.1" y="214.3" transform="rotate(-90 301.1 214.3)">R2BR2A</text>
<text x="346.9" y="214.3" transform="rotate(-90 346.9 214.3)">R1DR1C</text>
<text x="378.7" y="214.3" transform="rotate(-90 378.7 214.3)">R2DR2C</text>
<text x="248.4" y="217.3">PWM_L</text>
<text x="309.1" y="217.3">PWM_H</text>
<text x="328.2" y="217.3">FF1_L</text>
<text x="387" y="217.3">FF1_H</text>
<text x="228.5" y="222.6">VBB</text>
<text x="250.2" y="224.3">DIR_H</text>
<text x="309.7" y="224.3">DIR_L</text>
<text x="328" y="224.3">FF2_H</text>
<text x="387.1" y="224">FF2_L</text>
<text x="269.3" y="239" transform="rotate(-90 269.3 239)">R3BR3A</text>
<text x="301.1" y="239" transform="rotate(-90 301.1 239)">R4BR4A</text>
<text x="346.9" y="239" transform="rotate(-90 346.9 239)">R3DR3C</text>
<text x="378.7" y="239" transform="rotate(-90 378.7 239)">R4DR4C</text>
<text x="164.4" y="240.3">RST_L</text>
<text x="237" y="240.3">RST_H</text>
<text x="255.9" y="242.5">V5</text>
<text x="333.5" y="242.5">V5</text>
<text x="16.6" y="257.8">FF1_H</text>
<text x="76.5" y="254.3">FF2_H</text>
</g>
<g font-size="3.9" fill="#800">
<text x="250.5" y="261.2">TITLE:</text>
<text x="379.1" y="265.8">REV:</text>
<text x="287.4" y="275.4">Company:</text>
<text x="378.7" y="276">Sheet: 1/1</text>
<text x="287.4" y="283">Date:</text>
<text x="336.4" y="283.1">Drawn By: 仲其宇</text>
</g>
<g font-size="3.2" fill="#800">
<text x="41.6" y="7">1</text>
<text x="110.8" y="7">2</text>
<text x="179.9" y="7">3</text>
<text x="249.1" y="7">4</text>
<text x="318.2" y="7">5</text>
<text x="4.1" y="42.1">A</text>
<text x="405.9" y="42.1">A</text>
<text x="4.1" y="111.2">B</text>
<text x="405.9" y="111.2">B</text>
<text x="4.1" y="180.4">C</text>
<text x="405.9" y="180.4">C</text>
<text x="4.1" y="249.5">D</text>
<text x="405.9" y="249.5">D</text>
<text x="41.6" y="287.8">1</text>
<text x="110.8" y="287.8">2</text>
<text x="179.9" y="287.8">3</text>
<text x="249.1" y="287.8">4</text>
<text x="318.2" y="287.8">5</text>
</g>
<g font-size="3.2" fill="#000080">
<text x="142.5" y="16">R5</text>
<text x="142.5" y="19.2">47k</text>
<text x="105.4" y="28">A3941KLPTR-T</text>
<text x="105.4" y="25">U1</text>
<text x="203.6" y="29.8">47k</text>
<text x="203.6" y="26.6">R7</text>
<text x="306.7" y="35.1">220uF</text>
<text x="311.7" y="31.9">C6</text>
<text x="326.1" y="35.1">220uF</text>
<text x="331.1" y="31.9">C9</text>
<text x="42" y="40.3">47</text>
<text x="42" y="37.1">R1</text>
<text x="265.1" y="47.8">C16</text>
<text x="278.4" y="46.1">D1</text>
<text x="372.9" y="47.8">R15</text>
<text x="72" y="52.8">1uF</text>
<text x="72" y="49.6">C1</text>
<text x="203.6" y="52.7">4.7k</text>
<text x="203.6" y="49.6">R8</text>
<text x="278.2" y="49.6">1N4001</text>
<text x="300.4" y="49.6">C17</text>
<text x="372.9" y="51">470</text>
<text x="41.1" y="58.4">R2</text>
<text x="41.4" y="55.2">47</text>
<text x="246.5" y="56.6">Q1</text>
<text x="265.2" y="58.4">100nF</text>
<text x="290.9" y="56.6">D2</text>
<text x="297" y="58.4">100nF</text>
<text x="320.7" y="56.6">Q3</text>
<text x="41.1" y="61.9">R3</text>
<text x="42" y="65">47</text>
<text x="74.1" y="63.7">1uF</text>
<text x="74.1" y="60.6">C2</text>
<text x="232.7" y="60.2">IPD036N04LG</text>
<text x="283.9" y="60.2">1N4001</text>
<text x="318.1" y="60.2">IPD036N04LG</text>
<text x="374.3" y="65.1">ZM4728A</text>
<text x="374.3" y="61.9">ZD1</text>
<text x="142.5" y="74.9">C4</text>
<text x="171.1" y="77.8">C5</text>
<text x="265.1" y="77.8">C20</text>
<text x="282.2" y="76">DC Motor</text>
<text x="287" y="72.5">M1</text>
<text x="377.1" y="76">LED3</text>
<text x="41.1" y="83.1">R4</text>
<text x="41.4" y="79.6">47</text>
<text x="54.3" y="83.8">D5</text>
<text x="142.5" y="78.1">0.47uF</text>
<text x="171.1" y="80.9">1uF</text>
<text x="197" y="83">U9</text>
<text x="278.2" y="83.1">1N4001</text>
<text x="278.4" y="79.6">D3</text>
<text x="300.4" y="79.6">C21</text>
<text x="377.1" y="79.2">LED-0603_G</text>
<text x="52.4" y="86.6">1N4001</text>
<text x="197" y="86.2">KF350-3.5-2P</text>
<text x="246.5" y="86.6">Q2</text>
<text x="265.2" y="88.4">100nF</text>
<text x="290.9" y="86.6">D4</text>
<text x="297" y="88.4">100nF</text>
<text x="320.7" y="86.6">Q4</text>
<text x="74.1" y="93.7">C7</text>
<text x="86.4" y="93.7">C8</text>
<text x="107.6" y="95.6">C3</text>
<text x="232.7" y="90.2">IPD036N04LG</text>
<text x="283.9" y="90.2">1N4001</text>
<text x="318.1" y="90.2">IPD036N04LG</text>
<text x="322.1" y="95.3">U10</text>
<text x="372.9" y="95.1">1k</text>
<text x="372.9" y="91.9">R16</text>
<text x="32.3" y="100.7">SWITCH</text>
<text x="33.5" y="97.2">SW1</text>
<text x="74.1" y="96.8">1uF</text>
<text x="86.4" y="96.8">4.7uF</text>
<text x="106.9" y="99">4.7uF</text>
<text x="322.1" y="98.4">KF350-3.5-2P</text>
<text x="358.8" y="127.4">100K排阻0603*4</text>
<text x="366.3" y="130.9">R32</text>
<text x="187.5" y="136.6">C22</text>
<text x="242.4" y="137.8">R18</text>
<text x="140.8" y="143.7">C13</text>
<text x="187.5" y="139.8">100nF</text>
<text x="241.5" y="141.3">10</text>
<text x="281.9" y="141.1">U5</text>
<text x="37.1" y="148.5">1K排阻0603*4</text>
<text x="140.8" y="146.9">1nF</text>
<text x="281.9" y="144.3">INA240A1PW</text>
<text x="44.6" y="152.1">R13</text>
<text x="176.1" y="153.2">LMV822IDT</text>
<text x="176.1" y="150.1">U4</text>
<text x="230.2" y="155.4">U6</text>
<text x="244.6" y="155.4">C10</text>
<text x="322.8" y="153.7">C15</text>
<text x="120.5" y="158.9">R25</text>
<text x="135.5" y="158.8">R26</text>
<text x="224.9" y="158.6">15m</text>
<text x="242.5" y="159">390nF</text>
<text x="321.7" y="157.2">100nF</text>
<text x="358.8" y="157.4">100K排阻0603*4</text>
<text x="366.3" y="160.9">R17</text>
<text x="110.9" y="162.5">15.9k</text>
<text x="121.9" y="162.5">(16k)</text>
<text x="134.1" y="162.5">15.9k</text>
<text x="145" y="162.5">(16k)</text>
<text x="241.5" y="169.5">10</text>
<text x="242.4" y="173.1">R19</text>
<text x="17.5" y="178.6">HEADER8</text>
<text x="24.4" y="175.7">U8</text>
<text x="44.6" y="179">1k</text>
<text x="118.2" y="178">10nF</text>
<text x="118.2" y="174.8">C12</text>
<text x="151.7" y="179.8">1nF</text>
<text x="151.7" y="176.6">C14</text>
<text x="44.6" y="182.2">R14</text>
<text x="195.8" y="183.6">C11</text>
<text x="194.7" y="187.2">47pF</text>
<text x="283.6" y="210.1">U2</text>
<text x="361.3" y="210.1">U3</text>
<text x="66" y="226">R21</text>
<text x="125.9" y="226">R22</text>
<text x="66" y="229.1">100</text>
<text x="125.9" y="229.1">100</text>
<text x="185.7" y="233">R31</text>
<text x="219.4" y="233">R6</text>
<text x="181.5" y="236.2">100k</text>
<text x="219.4" y="236.2">20k</text>
<text x="70.2" y="243.3">LED-0603_R</text>
<text x="70.2" y="240.1">LED1</text>
<text x="130.2" y="243.3">LED-0603_R</text>
<text x="130.2" y="240.1">LED2</text>
<text x="42.8" y="250.7">R10</text>
<text x="102.8" y="250.7">R11</text>
<text x="202.4" y="250">BSS138W-TP</text>
<text x="202.4" y="246.8">Q7</text>
<text x="255.4" y="247.1">BSS138DW-7-F-ES</text>
<text x="333" y="247.1">BSS138DW-7-F-ES</text>
<text x="42.8" y="253.8">47k</text>
<text x="64.9" y="257.7">Q5</text>
<text x="102.8" y="253.8">47k</text>
<text x="124.9" y="257.7">Q6</text>
<text x="64.9" y="260.9">S8050_C19630847</text>
<text x="124.9" y="260.9">S8050_C19630847</text>
<text x="169.5" y="262.9">H1</text>
<text x="188.9" y="262.9">H2</text>
<text x="208.3" y="262.9">H3</text>
<text x="229.5" y="262.9">H4</text>
<text x="169.5" y="266.1">hole</text>
<text x="188.9" y="266.1">hole</text>
<text x="208.3" y="266.1">hole</text>
<text x="229.5" y="266.1">hole</text>
</g>
<g font-size="3.2" fill="#00f">
<text x="89.5" y="35.7">1</text>
<text x="118.2" y="34">EP</text>
<text x="123.6" y="35.7">28</text>
<text x="123.6" y="32.2">29</text>
<text x="89.5" y="39.3">2</text>
<text x="93" y="37.5">VDRAIN</text>
<text x="93" y="41">LSS</text>
<text x="110.9" y="41">RDEAD</text>
<text x="111" y="37.5">VDSTH</text>
<text x="123.6" y="39.3">27</text>
<text x="89.5" y="42.8">3</text>
<text x="89.5" y="46.3">4</text>
<text x="93" y="44.6">GLB</text>
<text x="116.5" y="44.6">FF2</text>
<text x="123.6" y="46.3">25</text>
<text x="123.6" y="42.8">26</text>
<text x="89.5" y="49.8">5</text>
<text x="89.5" y="53.4">6</text>
<text x="93" y="48.1">SB</text>
<text x="93" y="51.6">GHB</text>
<text x="111.8" y="51.6">RESET</text>
<text x="116.5" y="48.1">FF1</text>
<text x="123.6" y="53.4">23</text>
<text x="123.6" y="49.8">24</text>
<text x="89.5" y="56.9">7</text>
<text x="93" y="55.1">CB</text>
<text x="93" y="58.7">VREG</text>
<text x="112.1" y="55.1">PWMH</text>
<text x="112.7" y="58.7">PWML</text>
<text x="123.6" y="56.9">22</text>
<text x="89.5" y="60.4">8</text>
<text x="89.5" y="64">9</text>
<text x="93" y="62.2">VREG</text>
<text x="93" y="65.7">CA</text>
<text x="117.8" y="62.2">SR</text>
<text x="118" y="65.7">V5</text>
<text x="123.6" y="64">20</text>
<text x="123.6" y="60.4">21</text>
<text x="266.1" y="65.7">2</text>
<text x="292.8" y="65.7">1</text>
<text x="87.5" y="67.5">10</text>
<text x="87.5" y="71">11</text>
<text x="93" y="69.3">GHA</text>
<text x="111.5" y="69.3">PHASE</text>
<text x="123.6" y="67.5">19</text>
<text x="270.6" y="67.1">B</text>
<text x="288.2" y="67.1">A</text>
<text x="87.5" y="74.5">12</text>
<text x="93" y="72.8">SA</text>
<text x="93" y="76.3">GLA</text>
<text x="87.5" y="78.1">13</text>
<text x="87.5" y="81.6">14</text>
<text x="93" y="79.8">VBB</text>
<text x="93" y="83.4">VBB</text>
<text x="116" y="83.4">CP2</text>
<text x="116" y="79.8">CP1</text>
<text x="123.6" y="81.6">15</text>
<text x="123.6" y="78.1">16</text>
<text x="195.4" y="90.4">1</text>
<text x="195.4" y="93.9">2</text>
<text x="198.9" y="92.2">1</text>
<text x="198.9" y="95.7">2</text>
<text x="320.6" y="102.8">1</text>
<text x="320.6" y="106.3">2</text>
<text x="324.1" y="104.5">1</text>
<text x="324.1" y="108.1">2</text>
<text x="358.5" y="134.5">4</text>
<text x="378.2" y="134.5">5</text>
<text x="358.5" y="141.6">2</text>
<text x="358.5" y="138">3</text>
<text x="378.2" y="138">6</text>
<text x="378.2" y="141.6">7</text>
<text x="22" y="146.5">1</text>
<text x="26.5" y="148.6">2</text>
<text x="26.5" y="145.1">1</text>
<text x="271.2" y="148.6">1</text>
<text x="294.7" y="148.6">8</text>
<text x="358.5" y="145.1">1</text>
<text x="378.2" y="145.1">8</text>
<text x="22" y="153.6">3</text>
<text x="22" y="150">2</text>
<text x="26.5" y="155.7">4</text>
<text x="26.5" y="152.2">3</text>
<text x="36.8" y="155.7">4</text>
<text x="56.4" y="155.7">5</text>
<text x="271.2" y="152.2">2</text>
<text x="271.2" y="155.7">3</text>
<text x="274.7" y="150.4">NC</text>
<text x="274.7" y="153.9">IN+</text>
<text x="285.2" y="153.9">REF1</text>
<text x="286.5" y="150.4">OUT</text>
<text x="294.7" y="155.7">6</text>
<text x="294.7" y="152.2">7</text>
<text x="22" y="160.6">5</text>
<text x="22" y="157.1">4</text>
<text x="26.5" y="159.2">5</text>
<text x="36.8" y="159.2">3</text>
<text x="56.4" y="159.2">6</text>
<text x="161.9" y="157.4">1</text>
<text x="161.9" y="161">2</text>
<text x="165.3" y="159.2">OUT1</text>
<text x="192.4" y="161">7</text>
<text x="274.7" y="157.4">IN-</text>
<text x="285.2" y="157.4">REF2</text>
<text x="288.9" y="161">VS</text>
<text x="294.7" y="159.2">5</text>
<text x="22" y="167.7">7</text>
<text x="22" y="164.1">6</text>
<text x="26.5" y="166.3">7</text>
<text x="26.5" y="162.7">6</text>
<text x="36.8" y="166.3">1</text>
<text x="36.8" y="162.7">2</text>
<text x="56.4" y="162.7">7</text>
<text x="56.4" y="166.3">8</text>
<text x="161.9" y="164.5">3</text>
<text x="165.3" y="162.7">IN1-</text>
<text x="165.3" y="166.3">IN1+</text>
<text x="182.2" y="162.7">OUT2</text>
<text x="183.8" y="166.3">IN2-</text>
<text x="192.4" y="164.5">6</text>
<text x="358.5" y="164.5">4</text>
<text x="378.2" y="164.5">5</text>
<text x="22" y="171.2">8</text>
<text x="26.5" y="169.8">8</text>
<text x="182.6" y="169.8">IN2+</text>
<text x="192.4" y="168">5</text>
<text x="358.5" y="171.6">2</text>
<text x="358.5" y="168">3</text>
<text x="378.2" y="168">6</text>
<text x="378.2" y="171.6">7</text>
<text x="358.5" y="175.1">1</text>
<text x="378.2" y="175.1">8</text>
<text x="274.7" y="215.7">1</text>
<text x="291.2" y="215.7">6</text>
<text x="352.3" y="215.7">1</text>
<text x="368.8" y="215.7">6</text>
<text x="274.7" y="219.2">2</text>
<text x="278.2" y="220.9">G1</text>
<text x="278.2" y="217.4">S1</text>
<text x="285.3" y="220.9">G2</text>
<text x="285.3" y="217.4">D1</text>
<text x="291.2" y="219.2">5</text>
<text x="352.3" y="219.2">2</text>
<text x="355.8" y="220.9">G1</text>
<text x="355.8" y="217.4">S1</text>
<text x="362.9" y="220.9">G2</text>
<text x="362.9" y="217.4">D1</text>
<text x="368.8" y="219.2">5</text>
<text x="274.7" y="222.7">3</text>
<text x="278.2" y="224.5">D2</text>
<text x="285.6" y="224.5">S2</text>
<text x="291.2" y="222.7">4</text>
<text x="352.3" y="222.7">3</text>
<text x="355.8" y="224.5">D2</text>
<text x="363.2" y="224.5">S2</text>
<text x="368.8" y="222.7">4</text>
</g>
<g font-size="3.2">
<text x="123.6" y="71">18</text>
<text x="114.9" y="76.3">GND</text>
<text x="114.9" y="72.8">GND</text>
<text x="123.6" y="74.5">17</text>
<text x="32.8" y="92.4">2</text>
<text x="39.7" y="90.6">1</text>
<text x="39.7" y="94.1">3</text>
<text x="271.2" y="159.2">4</text>
<text x="274.7" y="161">GND</text>
</g>
<g font-size="3.2" fill="#f00">
<text x="181.8" y="159.2">VCC+</text>
<text x="192.4" y="157.4">8</text>
<text x="161.9" y="168">4</text>
<text x="165.3" y="169.8">VCC-</text>
</g>
</svg>
